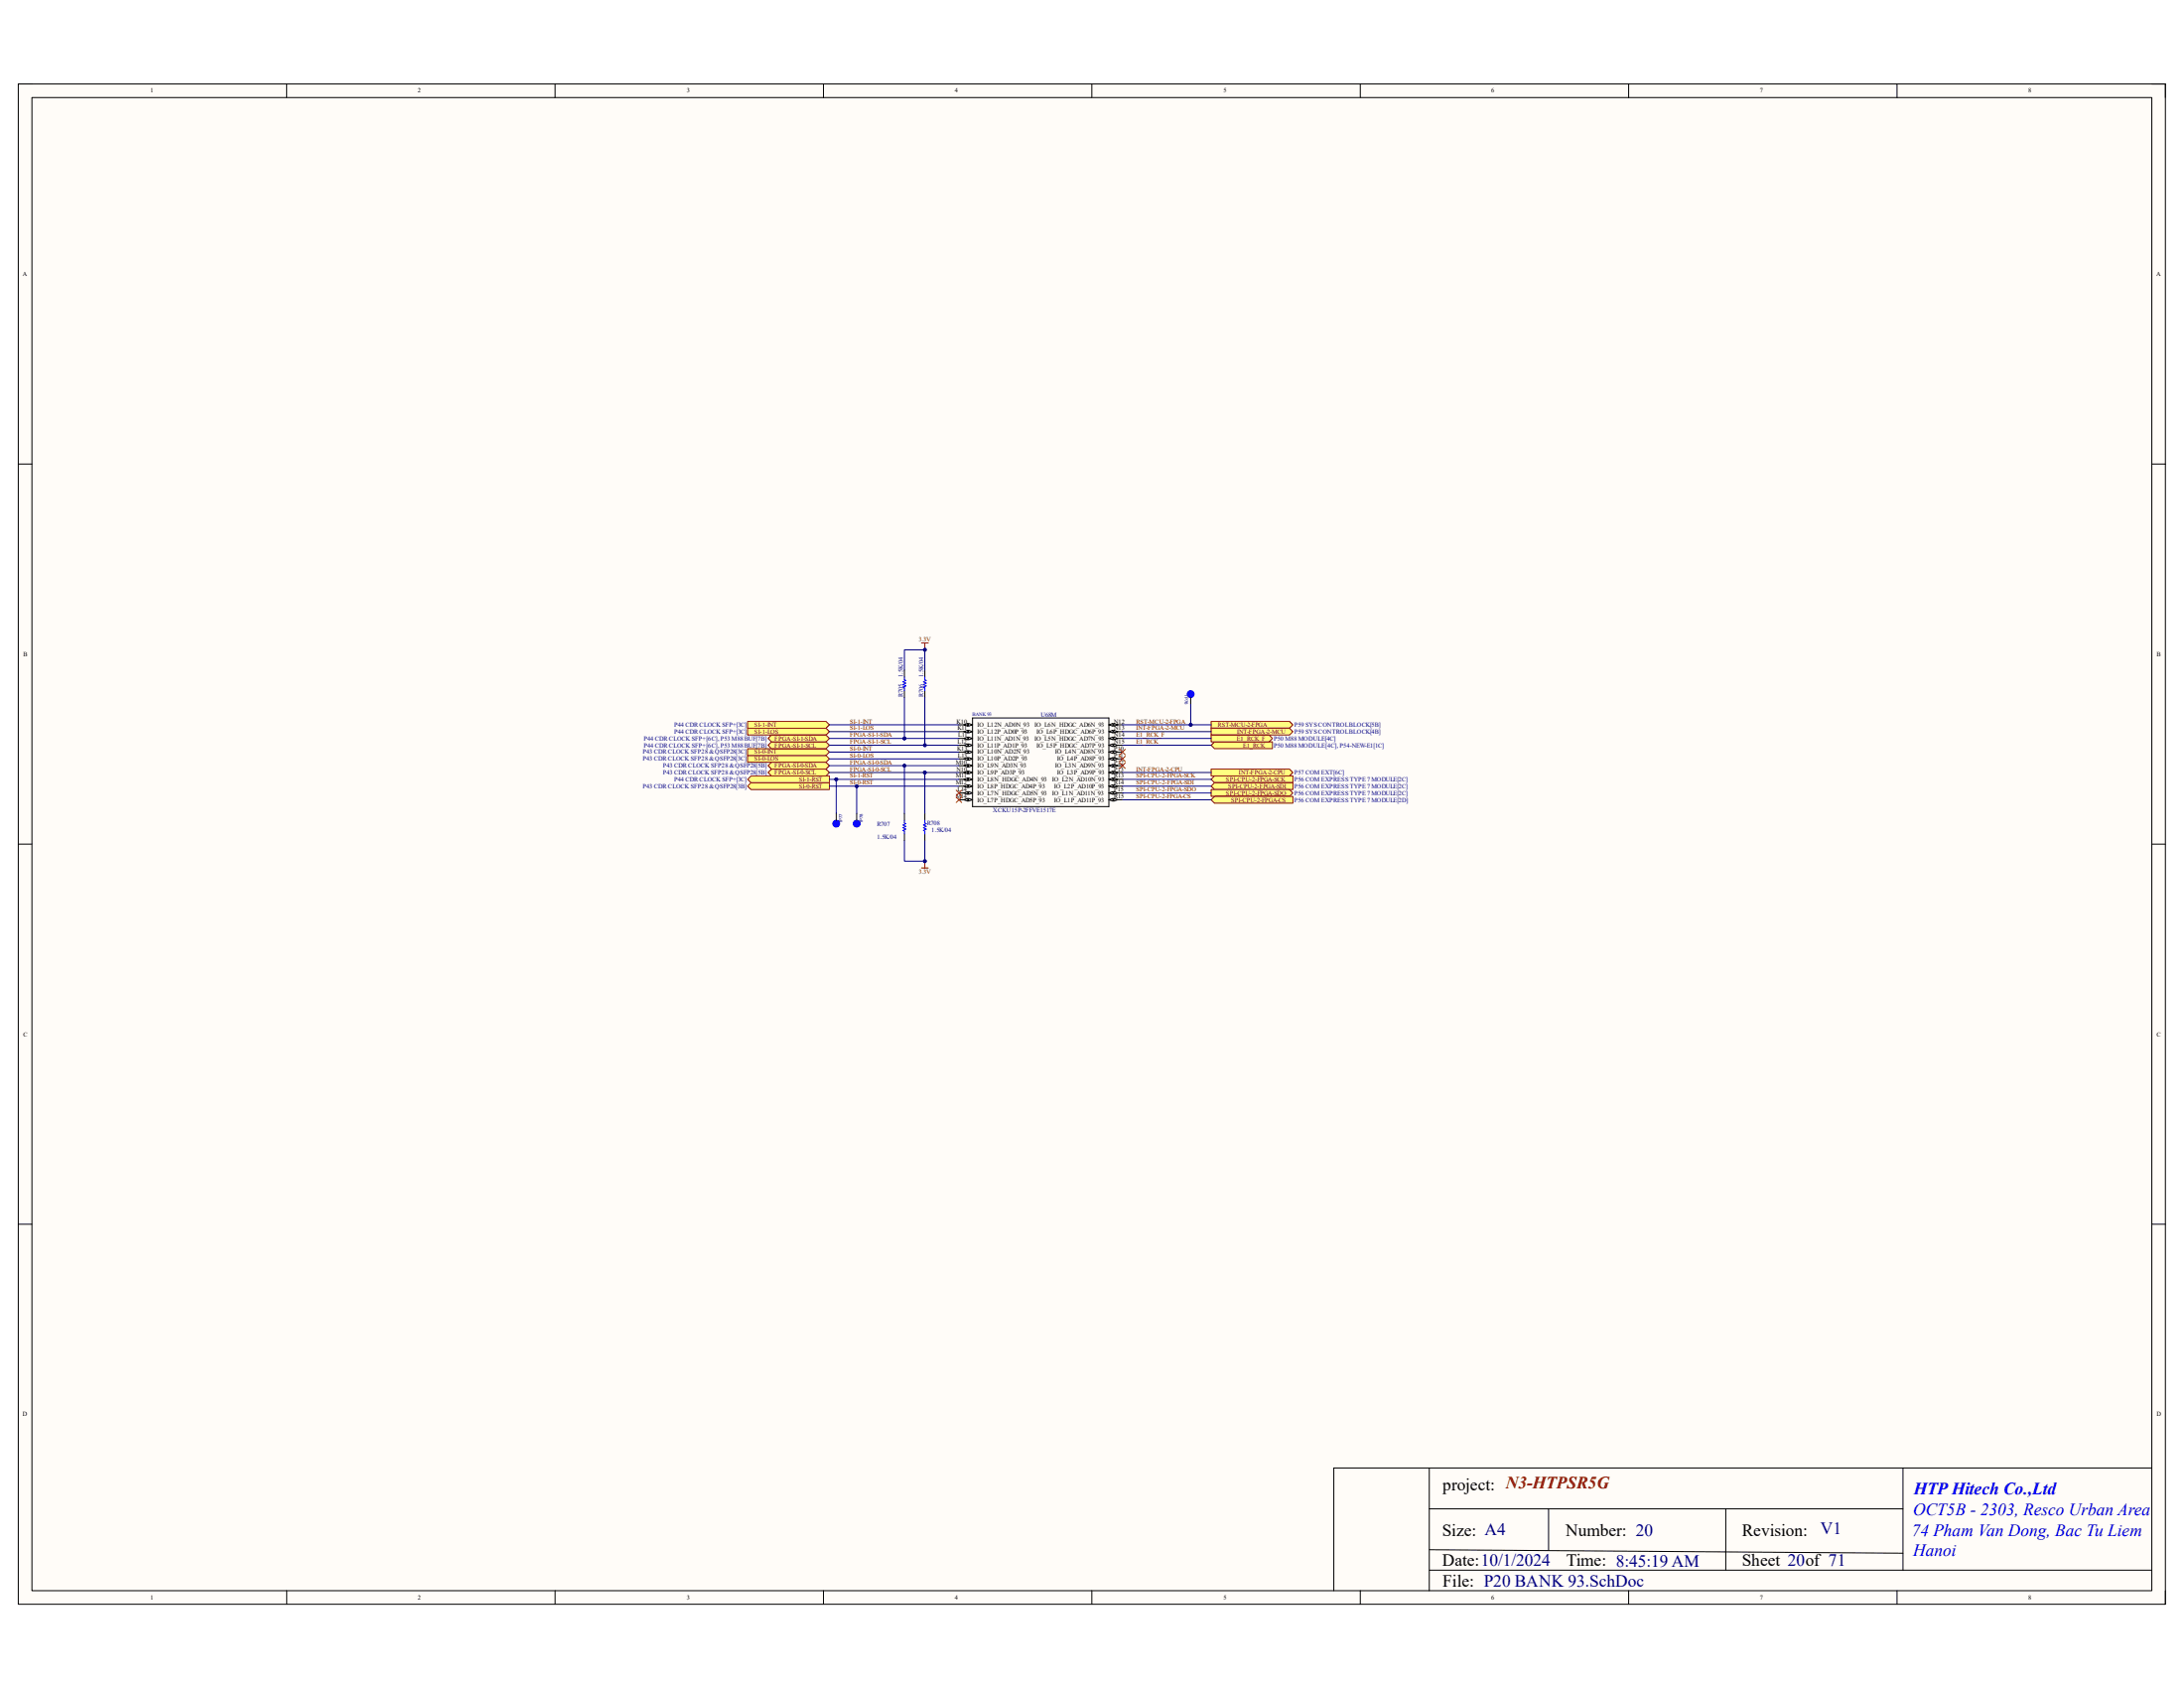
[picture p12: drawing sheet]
<svg xmlns="http://www.w3.org/2000/svg" width="279mm" height="216mm" viewBox="0 0 279 216" stroke-linecap="round" stroke-linejoin="round" font-family="sans-serif">
<path d="M2.3 10.7h274.7v194.5h-274.7z" fill-rule="evenodd" fill="#fffcf8"/>
<path d="M2.3 10.7h274.7v194.5h-274.7z" fill="none" stroke="#000" stroke-width=".13"/>
<path d="M4.1 12.5h271.2v191h-271.2z" fill-rule="evenodd" fill="#fffcf8"/>
<g fill="none" stroke="#000" stroke-width=".13">
<path d="M2.3 10.7h1.8M4.1 12.5h271.2v191h-271.2zM36.7 10.7v1.8M71 10.7v1.8M105.3 10.7v1.8M139.7 10.7v1.8M174 10.7v1.8M208.4 10.7v1.8M242.7 10.7v1.8M275.3 10.7h1.7v1.8M2.3 59.3h1.8M275.3 59.4h1.7"/>
<path d="M124.4 91.8h17.5v11.4h-17.5zM2.3 108h1.8M141.9 102.3h1.7M275.3 108h1.7M2.3 156.6h1.8M275.3 156.6h1.7M182.8 187.8v15.7M182.8 193h60.6M182.8 198.2l60.6 .5M198.1 193v5.3M220.8 193v7.8M243.4 187.8v13"/>
<path d="M275.3 187.8h-104.7v15.7M36.7 203.5v1.7M71 203.5v1.7M105.3 203.5v1.7M139.7 203.5v1.7M174 203.5v1.7M182.8 200.8h92.5M208.4 203.5v1.7M242.7 203.5v1.7M277 203.5v1.7"/>
</g>
<path d="M141.9 102.3l.5-.2v.4z" fill="#f8fcff"/>
<path d="M141.9 102.3l.5-.2v.4z" fill="none" stroke="#000" stroke-width=".13"/>
<path d="M142.5 102.1l.5 .2-.5 .2z" fill="#f8fcff"/>
<path d="M141.9 101.4h1.7M142.5 102.1l.5 .2-.5 .2z" fill="none" stroke="#000" stroke-width=".13"/>
<path d="M141.9 101.4l.5-.1v.3z" fill="#f8fcff"/>
<path d="M141.9 101.4l.5-.1v.3z" fill="none" stroke="#000" stroke-width=".13"/>
<path d="M142.5 101.3l.5 .1-.5 .2z" fill="#f8fcff"/>
<path d="M141.9 100.6h1.7M142.5 101.3l.5 .1-.5 .2z" fill="none" stroke="#000" stroke-width=".13"/>
<path d="M141.9 100.6l.5-.2v.3z" fill="#f8fcff"/>
<path d="M141.9 100.6l.5-.2v.3z" fill="none" stroke="#000" stroke-width=".13"/>
<path d="M142.5 100.4l.5 .2-.5 .1z" fill="#f8fcff"/>
<path d="M141.9 99.7h1.7M142.5 100.4l.5 .2-.5 .1z" fill="none" stroke="#000" stroke-width=".13"/>
<path d="M141.9 99.7l.5-.2v.4z" fill="#f8fcff"/>
<path d="M141.9 99.7l.5-.2v.4z" fill="none" stroke="#000" stroke-width=".13"/>
<path d="M142.5 99.5l.5 .2-.5 .2z" fill="#f8fcff"/>
<path d="M141.9 98.8h1.7M142.5 99.5l.5 .2-.5 .2z" fill="none" stroke="#000" stroke-width=".13"/>
<path d="M141.9 98.8l.5-.2v.4z" fill="#f8fcff"/>
<path d="M141.9 98.8l.5-.2v.4z" fill="none" stroke="#000" stroke-width=".13"/>
<path d="M142.5 98.6l.5 .2-.5 .2z" fill="#f8fcff"/>
<path d="M141.9 97.9h1.7M142.5 98.6l.5 .2-.5 .2z" fill="none" stroke="#000" stroke-width=".13"/>
<path d="M141.9 97.9l.5-.1v.3z" fill="#f8fcff"/>
<path d="M141.9 97.9l.5-.1v.3z" fill="none" stroke="#000" stroke-width=".13"/>
<path d="M142.5 97.8l.5 .1-.5 .2z" fill="#f8fcff"/>
<path d="M141.9 97.1h1.7M142.5 97.8l.5 .1-.5 .2z" fill="none" stroke="#000" stroke-width=".13"/>
<path d="M141.9 97.1l.5-.2v.3z" fill="#f8fcff"/>
<path d="M141.9 97.1l.5-.2v.3z" fill="none" stroke="#000" stroke-width=".13"/>
<path d="M142.5 96.9l.5 .2-.5 .1z" fill="#f8fcff"/>
<path d="M141.9 96.2h1.7M142.5 96.9l.5 .2-.5 .1z" fill="none" stroke="#000" stroke-width=".13"/>
<path d="M141.9 96.2l.5-.2v.4z" fill="#f8fcff"/>
<path d="M141.9 96.2l.5-.2v.4z" fill="none" stroke="#000" stroke-width=".13"/>
<path d="M142.5 96l.5 .2-.5 .2z" fill="#f8fcff"/>
<path d="M141.9 95.3h1.7M142.5 96l.5 .2-.5 .2z" fill="none" stroke="#000" stroke-width=".13"/>
<path d="M141.9 95.3l.5-.2v.4z" fill="#f8fcff"/>
<path d="M141.9 95.3l.5-.2v.4z" fill="none" stroke="#000" stroke-width=".13"/>
<path d="M142.5 95.1l.5 .2-.5 .2z" fill="#f8fcff"/>
<path d="M141.9 94.4h1.7M142.5 95.1l.5 .2-.5 .2z" fill="none" stroke="#000" stroke-width=".13"/>
<path d="M141.9 94.4l.5-.1v.3z" fill="#f8fcff"/>
<path d="M141.9 94.4l.5-.1v.3z" fill="none" stroke="#000" stroke-width=".13"/>
<path d="M142.5 94.3l.5 .1-.5 .2z" fill="#f8fcff"/>
<path d="M141.9 93.6h1.7M142.5 94.3l.5 .1-.5 .2z" fill="none" stroke="#000" stroke-width=".13"/>
<path d="M141.9 93.6l.5-.2v.3z" fill="#f8fcff"/>
<path d="M141.9 93.6l.5-.2v.3z" fill="none" stroke="#000" stroke-width=".13"/>
<path d="M142.5 93.4l.5 .2-.5 .1z" fill="#f8fcff"/>
<path d="M141.9 92.7h1.7M142.5 93.4l.5 .2-.5 .1z" fill="none" stroke="#000" stroke-width=".13"/>
<path d="M141.9 92.7l.5-.2v.4z" fill="#f8fcff"/>
<path d="M141.9 92.7l.5-.2v.4z" fill="none" stroke="#000" stroke-width=".13"/>
<path d="M142.5 92.5l.5 .2-.5 .2z" fill="#f8fcff"/>
<path d="M142.5 92.5l.5 .2-.5 .2zM122.7 102.3h1.7" fill="none" stroke="#000" stroke-width=".13"/>
<path d="M123.9 102.1l.5 .2-.5 .2z" fill="#f8fcff"/>
<path d="M123.9 102.1l.5 .2-.5 .2z" fill="none" stroke="#000" stroke-width=".13"/>
<path d="M123.3 102.3l.5-.2v.4z" fill="#f8fcff"/>
<path d="M122.7 101.4h1.7M123.3 102.3l.5-.2v.4z" fill="none" stroke="#000" stroke-width=".13"/>
<path d="M123.9 101.3l.5 .1-.5 .2z" fill="#f8fcff"/>
<path d="M123.9 101.3l.5 .1-.5 .2z" fill="none" stroke="#000" stroke-width=".13"/>
<path d="M123.3 101.4l.5-.1v.3z" fill="#f8fcff"/>
<path d="M122.7 100.6h1.7M123.3 101.4l.5-.1v.3z" fill="none" stroke="#000" stroke-width=".13"/>
<path d="M123.9 100.4l.5 .2-.5 .1z" fill="#f8fcff"/>
<path d="M123.9 100.4l.5 .2-.5 .1z" fill="none" stroke="#000" stroke-width=".13"/>
<path d="M123.3 100.6l.5-.2v.3z" fill="#f8fcff"/>
<path d="M122.7 99.7h1.7M123.3 100.6l.5-.2v.3z" fill="none" stroke="#000" stroke-width=".13"/>
<path d="M123.9 99.5l.5 .2-.5 .2z" fill="#f8fcff"/>
<path d="M123.9 99.5l.5 .2-.5 .2z" fill="none" stroke="#000" stroke-width=".13"/>
<path d="M123.3 99.7l.5-.2v.4z" fill="#f8fcff"/>
<path d="M122.7 98.8h1.7M123.3 99.7l.5-.2v.4z" fill="none" stroke="#000" stroke-width=".13"/>
<path d="M123.9 98.6l.5 .2-.5 .2z" fill="#f8fcff"/>
<path d="M123.9 98.6l.5 .2-.5 .2z" fill="none" stroke="#000" stroke-width=".13"/>
<path d="M123.3 98.8l.5-.2v.4z" fill="#f8fcff"/>
<path d="M122.7 97.9h1.7M123.3 98.8l.5-.2v.4z" fill="none" stroke="#000" stroke-width=".13"/>
<path d="M123.9 97.8l.5 .1-.5 .2z" fill="#f8fcff"/>
<path d="M123.9 97.8l.5 .1-.5 .2z" fill="none" stroke="#000" stroke-width=".13"/>
<path d="M123.3 97.9l.5-.1v.3z" fill="#f8fcff"/>
<path d="M122.7 97.1h1.7M123.3 97.9l.5-.1v.3z" fill="none" stroke="#000" stroke-width=".13"/>
<path d="M123.9 96.9l.5 .2-.5 .1z" fill="#f8fcff"/>
<path d="M123.9 96.9l.5 .2-.5 .1z" fill="none" stroke="#000" stroke-width=".13"/>
<path d="M123.3 97.1l.5-.2v.3z" fill="#f8fcff"/>
<path d="M122.7 96.2h1.7M123.3 97.1l.5-.2v.3z" fill="none" stroke="#000" stroke-width=".13"/>
<path d="M123.9 96l.5 .2-.5 .2z" fill="#f8fcff"/>
<path d="M123.9 96l.5 .2-.5 .2z" fill="none" stroke="#000" stroke-width=".13"/>
<path d="M123.3 96.2l.5-.2v.4z" fill="#f8fcff"/>
<path d="M122.7 95.3h1.7M123.3 96.2l.5-.2v.4z" fill="none" stroke="#000" stroke-width=".13"/>
<path d="M123.9 95.1l.5 .2-.5 .2z" fill="#f8fcff"/>
<path d="M123.9 95.1l.5 .2-.5 .2z" fill="none" stroke="#000" stroke-width=".13"/>
<path d="M123.3 95.3l.5-.2v.4z" fill="#f8fcff"/>
<path d="M122.7 94.4h1.7M123.3 95.3l.5-.2v.4z" fill="none" stroke="#000" stroke-width=".13"/>
<path d="M123.9 94.3l.5 .1-.5 .2z" fill="#f8fcff"/>
<path d="M123.9 94.3l.5 .1-.5 .2z" fill="none" stroke="#000" stroke-width=".13"/>
<path d="M123.3 94.4l.5-.1v.3z" fill="#f8fcff"/>
<path d="M122.7 93.6h1.7M123.3 94.4l.5-.1v.3z" fill="none" stroke="#000" stroke-width=".13"/>
<path d="M123.9 93.4l.5 .2-.5 .1z" fill="#f8fcff"/>
<path d="M123.9 93.4l.5 .2-.5 .1z" fill="none" stroke="#000" stroke-width=".13"/>
<path d="M123.3 93.6l.5-.2v.3z" fill="#f8fcff"/>
<path d="M122.7 92.7h1.7M123.3 93.6l.5-.2v.3z" fill="none" stroke="#000" stroke-width=".13"/>
<path d="M123.9 92.5l.5 .2-.5 .2z" fill="#f8fcff"/>
<path d="M123.9 92.5l.5 .2-.5 .2z" fill="none" stroke="#000" stroke-width=".13"/>
<path d="M123.3 92.7l.5-.2v.4z" fill="#f8fcff"/>
<path d="M123.3 92.7l.5-.2v.4z" fill="none" stroke="#000" stroke-width=".13"/>
<path d="M154.9 92.3h10.1l.4 .4-.4 .4h-10.1z" fill-rule="evenodd" fill="#ffff80"/>
<path d="M154.9 92.3h10.1l.4 .4-.4 .4h-10.1z" fill="none" stroke="#800000" stroke-width=".13"/>
<path d="M154.9 93.1h10.1l.4 .5-.4 .4h-10.1z" fill-rule="evenodd" fill="#ffff80"/>
<path d="M154.9 93.1h10.1l.4 .5-.4 .4h-10.1z" fill="none" stroke="#800000" stroke-width=".13"/>
<path d="M154.9 98.4h10.1l.4 .4-.4 .4h-10.1z" fill-rule="evenodd" fill="#ffff80"/>
<path d="M154.9 98.4h10.1l.4 .4-.4 .4h-10.1z" fill="none" stroke="#800000" stroke-width=".13"/>
<path d="M154.9 99.7l.5-.5h10v.9h-10z" fill-rule="evenodd" fill="#ffff80"/>
<path d="M154.9 99.7l.5-.5h10v.9h-10z" fill="none" stroke="#800000" stroke-width=".13"/>
<path d="M95.6 96.6h10.1l.4 .5-.4 .4h-10.1z" fill-rule="evenodd" fill="#ffff80"/>
<path d="M95.6 96.6h10.1l.4 .5-.4 .4h-10.1z" fill="none" stroke="#800000" stroke-width=".13"/>
<path d="M95.6 95.8h10.1l.4 .4-.4 .4h-10.1z" fill-rule="evenodd" fill="#ffff80"/>
<path d="M95.6 95.8h10.1l.4 .4-.4 .4h-10.1z" fill="none" stroke="#800000" stroke-width=".13"/>
<path d="M95.6 93.1h10.1l.4 .5-.4 .4h-10.1z" fill-rule="evenodd" fill="#ffff80"/>
<path d="M95.6 93.1h10.1l.4 .5-.4 .4h-10.1z" fill="none" stroke="#800000" stroke-width=".13"/>
<path d="M95.6 92.3h10.1l.4 .4-.4 .4h-10.1z" fill-rule="evenodd" fill="#ffff80"/>
<path d="M95.6 92.3h10.1l.4 .4-.4 .4h-10.1z" fill="none" stroke="#800000" stroke-width=".13"/>
<path d="M98.7 98.4h7l.4 .4-.4 .4h-7l-.4-.4z" fill-rule="evenodd" fill="#ffff80"/>
<path d="M98.7 98.4h7l.4 .4-.4 .4h-7l-.4-.4z" fill="none" stroke="#800000" stroke-width=".13"/>
<path d="M98.7 97.5h7l.4 .4-.4 .5h-7l-.4-.5z" fill-rule="evenodd" fill="#ffff80"/>
<path d="M98.7 97.5h7l.4 .4-.4 .5h-7l-.4-.5z" fill="none" stroke="#800000" stroke-width=".13"/>
<path d="M98.7 94.9h7l.4 .4-.4 .5h-7l-.4-.5z" fill-rule="evenodd" fill="#ffff80"/>
<path d="M98.7 94.9h7l.4 .4-.4 .5h-7l-.4-.5z" fill="none" stroke="#800000" stroke-width=".13"/>
<path d="M98.7 94h7l.4 .4-.4 .5h-7l-.4-.5z" fill-rule="evenodd" fill="#ffff80"/>
<path d="M98.7 94h7l.4 .4-.4 .5h-7l-.4-.5z" fill="none" stroke="#800000" stroke-width=".13"/>
<path d="M155.4 100.1h10v.9h-10l-.5-.4z" fill-rule="evenodd" fill="#ffff80"/>
<path d="M155.4 100.1h10v.9h-10l-.5-.4z" fill="none" stroke="#800000" stroke-width=".13"/>
<path d="M154.9 101h10.1l.4 .4-.4 .5h-10.1z" fill-rule="evenodd" fill="#ffff80"/>
<path d="M154.9 101h10.1l.4 .4-.4 .5h-10.1z" fill="none" stroke="#800000" stroke-width=".13"/>
<path d="M154.9 102.3l.5-.4h10v.8h-10z" fill-rule="evenodd" fill="#ffff80"/>
<path d="M117.9 82.2h.9M118.3 82.2v.9M154.9 102.3l.5-.4h10v.8h-10z" fill="none" stroke="#800000" stroke-width=".13"/>
<path d="M115.7 85.7v.9M115.7 88.3v.9M118.3 85.7v.9M118.3 88.3v.9M115.7 104v.9M115.7 106.7v.8M118.3 104v.9M118.3 106.7v.8" fill="none" stroke="#000" stroke-width=".13"/>
<path d="M115.7 86.6v.3l.2 .1-.4 .2 .4 .2-.4 .2 .4 .1-.4 .2 .2 .1v.3M118.3 86.6v.3l.2 .1-.4 .2 .4 .2-.4 .2 .4 .1-.4 .2 .2 .1v.3M115.7 104.9v.4h.2l-.4 .2 .4 .2-.4 .2 .4 .1-.4 .2 .2 .1v.4M118.3 104.9v.4h.2l-.4 .2 .4 .2-.4 .2 .4 .1-.4 .2 .2 .1v.4" fill="none" stroke="#00f" stroke-width=".13"/>
<circle cx="118.3" cy="83.1" r=".17" fill="#000080"/>
<circle cx="118.3" cy="83.1" r=".17" fill="none" stroke="#000080" stroke-width=".13"/>
<path d="M117.9 111h.9M118.3 110.1v.9" fill="none" stroke="#800000" stroke-width=".13"/>
<circle cx="118.3" cy="110.1" r=".17" fill="#000080"/>
<circle cx="118.3" cy="110.1" r=".17" fill="none" stroke="#000080" stroke-width=".13"/>
<path d="M95.6 100.6l.5-.5h10v.9h-10z" fill-rule="evenodd" fill="#ffff80"/>
<path d="M95.6 100.6l.5-.5h10v.9h-10z" fill="none" stroke="#800000" stroke-width=".13"/>
<path d="M95.6 99.7l.5-.5h10v.9h-10z" fill-rule="evenodd" fill="#ffff80"/>
<path d="M95.6 99.7l.5-.5h10v.9h-10z" fill="none" stroke="#800000" stroke-width=".13"/>
<path d="M118.3 98.8v5.2" fill="none" stroke="#000080" stroke-width=".13"/>
<circle cx="118.3" cy="98.8" r=".17" fill="#000080"/>
<g fill="none" stroke="#000080" stroke-width=".13">
<path d="M106.1 100.6h16.6"/>
<circle cx="118.3" cy="98.8" r=".17"/>
</g>
<circle cx="109.6" cy="100.6" r=".17" fill="#000080"/>
<g fill="none" stroke="#000080" stroke-width=".13">
<path d="M106.1 99.7h16.6"/>
<circle cx="109.6" cy="100.6" r=".17"/>
</g>
<circle cx="107" cy="99.7" r=".17" fill="#000080"/>
<g fill="none" stroke="#000080" stroke-width=".13">
<path d="M106.1 98.8h16.6"/>
<circle cx="107" cy="99.7" r=".17"/>
</g>
<circle cx="118.3" cy="98.8" r=".17" fill="#000080"/>
<g fill="none" stroke="#000080" stroke-width=".13">
<path d="M106.1 97.9h16.6"/>
<circle cx="118.3" cy="98.8" r=".17"/>
</g>
<circle cx="115.7" cy="97.9" r=".17" fill="#000080"/>
<g fill="none" stroke="#000080" stroke-width=".13">
<path d="M106.1 95.3h16.6M106.1 97.1h16.6M106.1 96.2h16.6"/>
<circle cx="115.7" cy="97.9" r=".17"/>
</g>
<circle cx="118.3" cy="95.3" r=".17" fill="#000080"/>
<g fill="none" stroke="#000080" stroke-width=".13">
<path d="M106.1 94.4h16.6"/>
<circle cx="118.3" cy="95.3" r=".17"/>
</g>
<circle cx="115.7" cy="94.4" r=".17" fill="#000080"/>
<g fill="none" stroke="#000080" stroke-width=".13">
<path d="M106.1 93.6h16.6M106.1 92.7h16.6M115.7 107.5v2.6h2.6v-2.6"/>
<circle cx="115.7" cy="94.4" r=".17"/>
</g>
<circle cx="118.3" cy="110.1" r=".17" fill="#000080"/>
<g fill="none" stroke="#000080" stroke-width=".13">
<path d="M115.7 85.7v-2.6h2.6v2.6"/>
<circle cx="118.3" cy="110.1" r=".17"/>
</g>
<circle cx="118.3" cy="83.1" r=".17" fill="#000080"/>
<g fill="none" stroke="#000080" stroke-width=".13">
<path d="M143.6 92.7h11.3M143.6 99.7h11.3M143.6 98.8h11.3M143.6 93.6h11.3M143.6 102.3h11.3M143.6 101.4h11.3M143.6 100.6h11.3"/>
<circle cx="118.3" cy="83.1" r=".17"/>
</g>
<circle cx="152.3" cy="92.7" r=".17" fill="#000080"/>
<g fill="none" stroke="#000080" stroke-width=".13">
<path d="M115.7 97.9v6.1"/>
<circle cx="152.3" cy="92.7" r=".17"/>
</g>
<circle cx="115.7" cy="97.9" r=".17" fill="#000080"/>
<g fill="none" stroke="#000080" stroke-width=".13">
<path d="M115.7 89.2v5.2"/>
<circle cx="115.7" cy="97.9" r=".17"/>
</g>
<circle cx="115.7" cy="94.4" r=".17" fill="#000080"/>
<g fill="none" stroke="#000080" stroke-width=".13">
<path d="M118.3 89.2v6.1"/>
<circle cx="115.7" cy="94.4" r=".17"/>
</g>
<circle cx="118.3" cy="95.3" r=".17" fill="#000080"/>
<circle cx="118.3" cy="95.3" r=".17" fill="none" stroke="#000080" stroke-width=".13"/>
<circle cx="107" cy="105.3" r=".44" fill="#00f"/>
<circle cx="107" cy="105.3" r=".44" fill="none" stroke="#00f" stroke-width=".13"/>
<path d="M107 104v.9" fill="none" stroke="#000" stroke-width=".13"/>
<circle cx="109.6" cy="105.3" r=".44" fill="#00f"/>
<circle cx="109.6" cy="105.3" r=".44" fill="none" stroke="#00f" stroke-width=".13"/>
<path d="M109.6 104v.9" fill="none" stroke="#000" stroke-width=".13"/>
<path d="M109.6 100.6v3.4" fill="none" stroke="#000080" stroke-width=".13"/>
<circle cx="109.6" cy="100.6" r=".17" fill="#000080"/>
<g fill="none" stroke="#000080" stroke-width=".13">
<path d="M107 99.7v4.3"/>
<circle cx="109.6" cy="100.6" r=".17"/>
</g>
<circle cx="107" cy="99.7" r=".17" fill="#000080"/>
<circle cx="107" cy="99.7" r=".17" fill="none" stroke="#000080" stroke-width=".13"/>
<circle cx="152.3" cy="88.8" r=".44" fill="#00f"/>
<circle cx="152.3" cy="88.8" r=".44" fill="none" stroke="#00f" stroke-width=".13"/>
<path d="M152.3 89.2v.9" fill="none" stroke="#000" stroke-width=".13"/>
<path d="M152.3 90.1v2.6" fill="none" stroke="#000080" stroke-width=".13"/>
<circle cx="152.3" cy="92.7" r=".17" fill="#000080"/>
<circle cx="152.3" cy="92.7" r=".17" fill="none" stroke="#000080" stroke-width=".13"/>
<path d="M154.9 95.3l.5-.4h7.4v.9h-7.4z" fill-rule="evenodd" fill="#ffff80"/>
<path d="M154.9 95.3l.5-.4h7.4v.9h-7.4z" fill="none" stroke="#800000" stroke-width=".13"/>
<path d="M143.6 95.3h11.3" fill="none" stroke="#000080" stroke-width=".13"/>
<path d="M154.9 94h7.5l.4 .4-.4 .5h-7.5z" fill-rule="evenodd" fill="#ffff80"/>
<path d="M154.9 94h7.5l.4 .4-.4 .5h-7.5z" fill="none" stroke="#800000" stroke-width=".13"/>
<path d="M143.6 94.4h11.3" fill="none" stroke="#000080" stroke-width=".13"/>
<path d="M143.3 95.8l.7 .7M143.3 96.7l.7 .7M143.3 97.6l.7 .7M144 95.8l-.7 .7M144 96.7l-.7 .7M144 97.6l-.7 .7M122.3 101.1l.7 .7M122.3 101.9l.7 .7M123 101.1l-.7 .7M123 101.9l-.7 .7" fill="none" stroke="#f00" stroke-width=".13"/>
<g font-size="2.2">
<text x="184.6" y="190.6">project: N3-HTPSR5G</text>
<text x="184.5" y="196.4">Size: A4</text>
<text x="200.3" y="196.4">Number: 20</text>
<text x="222.8" y="196.4">Revision:</text>
<text x="184.5" y="200.3">Date:10/1/2024</text>
<text x="184.6" y="202.9">File: P20 BANK 93.SchDoc</text>
<text x="200.4" y="200.3">Time: 8:45:19 AM</text>
<text x="222.8" y="200.3">Sheet 20of 71</text>
</g>
<g font-size="2.2" fill="#00f">
<text x="244.8" y="191.2">HTP Hitech Co.,Ltd</text>
<text x="244.6" y="196.5">74 Pham Van Dong, Bac Tu Liem</text>
<text x="244.7" y="193.8">OCT5B - 2303, Resco Urban Area</text>
<text x="244.7" y="199.1">Hanoi</text>
</g>
<text font-size="2.2" fill="#000080" x="232.9" y="196.3">V1</text>
<g font-size=".8">
<text x="19.2" y="11.9">1</text>
<text x="53.5" y="11.9">2</text>
<text x="87.8" y="11.9">3</text>
<text x="122.1" y="11.9">4</text>
<text x="156.5" y="11.9">5</text>
<text x="190.8" y="11.9">6</text>
<text x="225.1" y="11.9">7</text>
<text x="259.5" y="11.9">8</text>
<text x="2.9" y="35.3">A</text>
<text x="275.8" y="35.3">A</text>
<text x="3" y="83.9">B</text>
<text x="275.9" y="83.9">B</text>
<text x="122.4" y="92.5">K10</text>
<text x="122.5" y="95.1">L12</text>
<text x="122.5" y="93.4">K11</text>
<text x="122.6" y="94.3">L11</text>
<text x="125" y="95.6">IO_L11P_AD1P_93</text>
<text x="125" y="94.7">IO_L11N_AD1N_93</text>
<text x="125" y="93.9">IO_L12P_AD0P_93</text>
<text x="125" y="93">IO_L12N_AD0N_93</text>
<text x="132.3" y="94.7">IO_L5N_HDGC_AD7N_93</text>
<text x="132.3" y="93">IO_L6N_HDGC_AD6N_93</text>
<text x="132.6" y="95.6">IO_L5P_HDGC_AD7P_93</text>
<text x="132.6" y="93.9">IO_L6P_HDGC_AD6P_93</text>
<text x="142.5" y="95.1">N15</text>
<text x="142.5" y="94.3">N14</text>
<text x="142.5" y="93.4">N13</text>
<text x="142.5" y="92.5">N12</text>
<text x="122.3" y="100.4">M12</text>
<text x="122.3" y="97.7">M10</text>
<text x="122.3" y="99.5">M11</text>
<text x="122.4" y="98.6">N10</text>
<text x="122.4" y="96">K13</text>
<text x="122.5" y="101.3">L14</text>
<text x="122.5" y="96.9">L13</text>
<text x="125" y="101.7">IO_L7N_HDGC_AD5N_93</text>
<text x="125" y="100.8">IO_L8P_HDGC_AD4P_93</text>
<text x="125" y="99.9">IO_L8N_HDGC_AD4N_93</text>
<text x="125" y="99.1">IO_L9P_AD3P_93</text>
<text x="125" y="98.2">IO_L9N_AD3N_93</text>
<text x="125" y="97.3">IO_L10P_AD2P_93</text>
<text x="125" y="96.4">IO_L10N_AD2N_93</text>
<text x="134.6" y="101.7">IO_L1N_AD11N_93</text>
<text x="134.6" y="99.9">IO_L2N_AD10N_93</text>
<text x="134.8" y="100.8">IO_L2P_AD10P_93</text>
<text x="135" y="98.2">IO_L3N_AD9N_93</text>
<text x="135" y="96.4">IO_L4N_AD8N_93</text>
<text x="135.2" y="99.1">IO_L3P_AD9P_93</text>
<text x="135.2" y="97.3">IO_L4P_AD8P_93</text>
<text x="142.5" y="101.3">P15</text>
<text x="142.5" y="100.4">R14</text>
<text x="142.5" y="99.5">R13</text>
<text x="142.5" y="98.6">P13</text>
<text x="142.5" y="97.7">P12</text>
<text x="142.5" y="96.9">P11</text>
<text x="142.5" y="96">P10</text>
<text x="122.3" y="102.1">M14</text>
<text x="125" y="102.6">IO_L7P_HDGC_AD5P_93</text>
<text x="134.8" y="102.6">IO_L1P_AD11P_93</text>
<text x="142.5" y="102.1">R15</text>
<text x="3" y="132.5">C</text>
<text x="275.9" y="132.5">C</text>
<text x="2.9" y="181.1">D</text>
<text x="275.9" y="181.1">D</text>
<text x="19.2" y="204.6">1</text>
<text x="53.5" y="204.6">2</text>
<text x="87.8" y="204.6">3</text>
<text x="122.1" y="204.6">4</text>
<text x="156.5" y="204.6">5</text>
<text x="190.8" y="204.6">6</text>
<text x="225.1" y="204.6">7</text>
<text x="259.5" y="204.6">8</text>
</g>
<g font-size=".8" fill="#800000">
<text x="117.5" y="82">3.3V</text>
<text x="96.5" y="93.9">SI-1-LOS</text>
<text x="96.5" y="93">SI-1-INT</text>
<text x="99.1" y="95.6">FPGA-SI-1-SCL</text>
<text x="99.1" y="94.7">FPGA-SI-1-SDA</text>
<text x="108.7" y="92.5">SI-1-INT</text>
<text x="108.7" y="93.4">SI-1-LOS</text>
<text x="108.7" y="94.3">FPGA-SI-1-SDA</text>
<text x="108.7" y="95.1">FPGA-SI-1-SCL</text>
<text x="145.3" y="92.5">RST-MCU-2-FPGA</text>
<text x="145.3" y="93.4">INT-FPGA-2-MCU</text>
<text x="145.3" y="95.1">E1_RCK</text>
<text x="145.3" y="94.3">E1_RCK_F</text>
<text x="155.8" y="93">RST-MCU-2-FPGA</text>
<text x="158.2" y="94.7">E1_RCK_F</text>
<text x="158.2" y="93.9">INT-FPGA-2-MCU</text>
<text x="159" y="95.6">E1_RCK</text>
<text x="96.5" y="97.3">SI-0-LOS</text>
<text x="96.5" y="96.4">SI-0-INT</text>
<text x="99.1" y="99.1">FPGA-SI-0-SCL</text>
<text x="99.1" y="98.2">FPGA-SI-0-SDA</text>
<text x="102.2" y="100.8">SI-0-RST</text>
<text x="102.2" y="99.9">SI-1-RST</text>
<text x="108.7" y="96.9">SI-0-LOS</text>
<text x="108.7" y="96">SI-0-INT</text>
<text x="108.7" y="97.7">FPGA-SI-0-SDA</text>
<text x="108.7" y="98.6">FPGA-SI-0-SCL</text>
<text x="108.7" y="99.5">SI-1-RST</text>
<text x="108.7" y="100.4">SI-0-RST</text>
<text x="145.3" y="98.6">INT-FPGA-2-CPU</text>
<text x="145.3" y="99.5">SPI-CPU-2-FPGA-SCK</text>
<text x="145.3" y="100.4">SPI-CPU-2-FPGA-SDI</text>
<text x="145.3" y="101.3">SPI-CPU-2-FPGA-SDO</text>
<text x="156.8" y="99.9">SPI-CPU-2-FPGA-SCK</text>
<text x="156.8" y="101.7">SPI-CPU-2-FPGA-SDO</text>
<text x="157.1" y="100.8">SPI-CPU-2-FPGA-SDI</text>
<text x="158.5" y="99.1">INT-FPGA-2-CPU</text>
<text x="145.3" y="102.1">SPI-CPU-2-FPGA-CS</text>
<text x="157.5" y="102.6">SPI-CPU-2-FPGA-CS</text>
<text x="117.5" y="111.7">3.3V</text>
</g>
<g font-size=".8" fill="#000080">
<text x="115.5" y="89.2" transform="rotate(-90 115.5 89.2)">R705</text>
<text x="115.5" y="86.6" transform="rotate(-90 115.5 86.6)">1.5K/04</text>
<text x="118.1" y="89.2" transform="rotate(-90 118.1 89.2)">R706</text>
<text x="118.1" y="86.6" transform="rotate(-90 118.1 86.6)">1.5K/04</text>
<text x="82.3" y="95.6">P44 CDR CLOCK SFP+[6C], P53 M88 BUF[7B]</text>
<text x="82.3" y="94.7">P44 CDR CLOCK SFP+[6C], P53 M88 BUF[7B]</text>
<text x="86.2" y="93.9">P44 CDR CLOCK SFP+[3C]</text>
<text x="86.2" y="93">P44 CDR CLOCK SFP+[3C]</text>
<text x="133.1" y="91.7">U68M</text>
<text x="162.9" y="95.6">P50 M88 MODULE[4C], P54-NEW-E1[1C]</text>
<text x="162.9" y="94.7">P50 M88 MODULE[4C]</text>
<text x="165.6" y="93">P59 SYS CONTROL BLOCK[5B]</text>
<text x="165.6" y="93.9">P59 SYS CONTROL BLOCK[4B]</text>
<text x="82.2" y="97.3">P43 CDR CLOCK SFP28 &amp; QSFP28[3C]</text>
<text x="82.2" y="96.4">P43 CDR CLOCK SFP28 &amp; QSFP28[3C]</text>
<text x="82.2" y="100.8">P43 CDR CLOCK SFP28 &amp; QSFP28[3B]</text>
<text x="84.8" y="99.1">P43 CDR CLOCK SFP28 &amp; QSFP28[5B]</text>
<text x="84.8" y="98.2">P43 CDR CLOCK SFP28 &amp; QSFP28[5B]</text>
<text x="86.2" y="99.9">P44 CDR CLOCK SFP+[3C]</text>
<text x="165.6" y="99.1">P57 COM EXT[6C]</text>
<text x="165.6" y="99.9">P56 COM EXPRESS TYPE 7 MODULE[2C]</text>
<text x="165.6" y="100.8">P56 COM EXPRESS TYPE 7 MODULE[2C]</text>
<text x="165.6" y="101.7">P56 COM EXPRESS TYPE 7 MODULE[2C]</text>
<text x="112.2" y="107.4">1.5K/04</text>
<text x="112.2" y="105.6">R707</text>
<text x="118.6" y="105.5">R708</text>
<text x="119.2" y="106.5">1.5K/04</text>
<text x="127" y="103.8">XCKU15P-2FFVE1517E</text>
<text x="165.6" y="102.6">P56 COM EXPRESS TYPE 7 MODULE[2D]</text>
</g>
<g font-size=".6" fill="#000080">
<text x="151.6" y="88.8" transform="rotate(90 151.6 88.8)">TP76</text>
<text x="124.4" y="91.5">BANK 93</text>
<text x="107.7" y="105.3" transform="rotate(-90 107.7 105.3)">TP77</text>
<text x="110.4" y="105.3" transform="rotate(-90 110.4 105.3)">TP78</text>
</g>
</svg>
